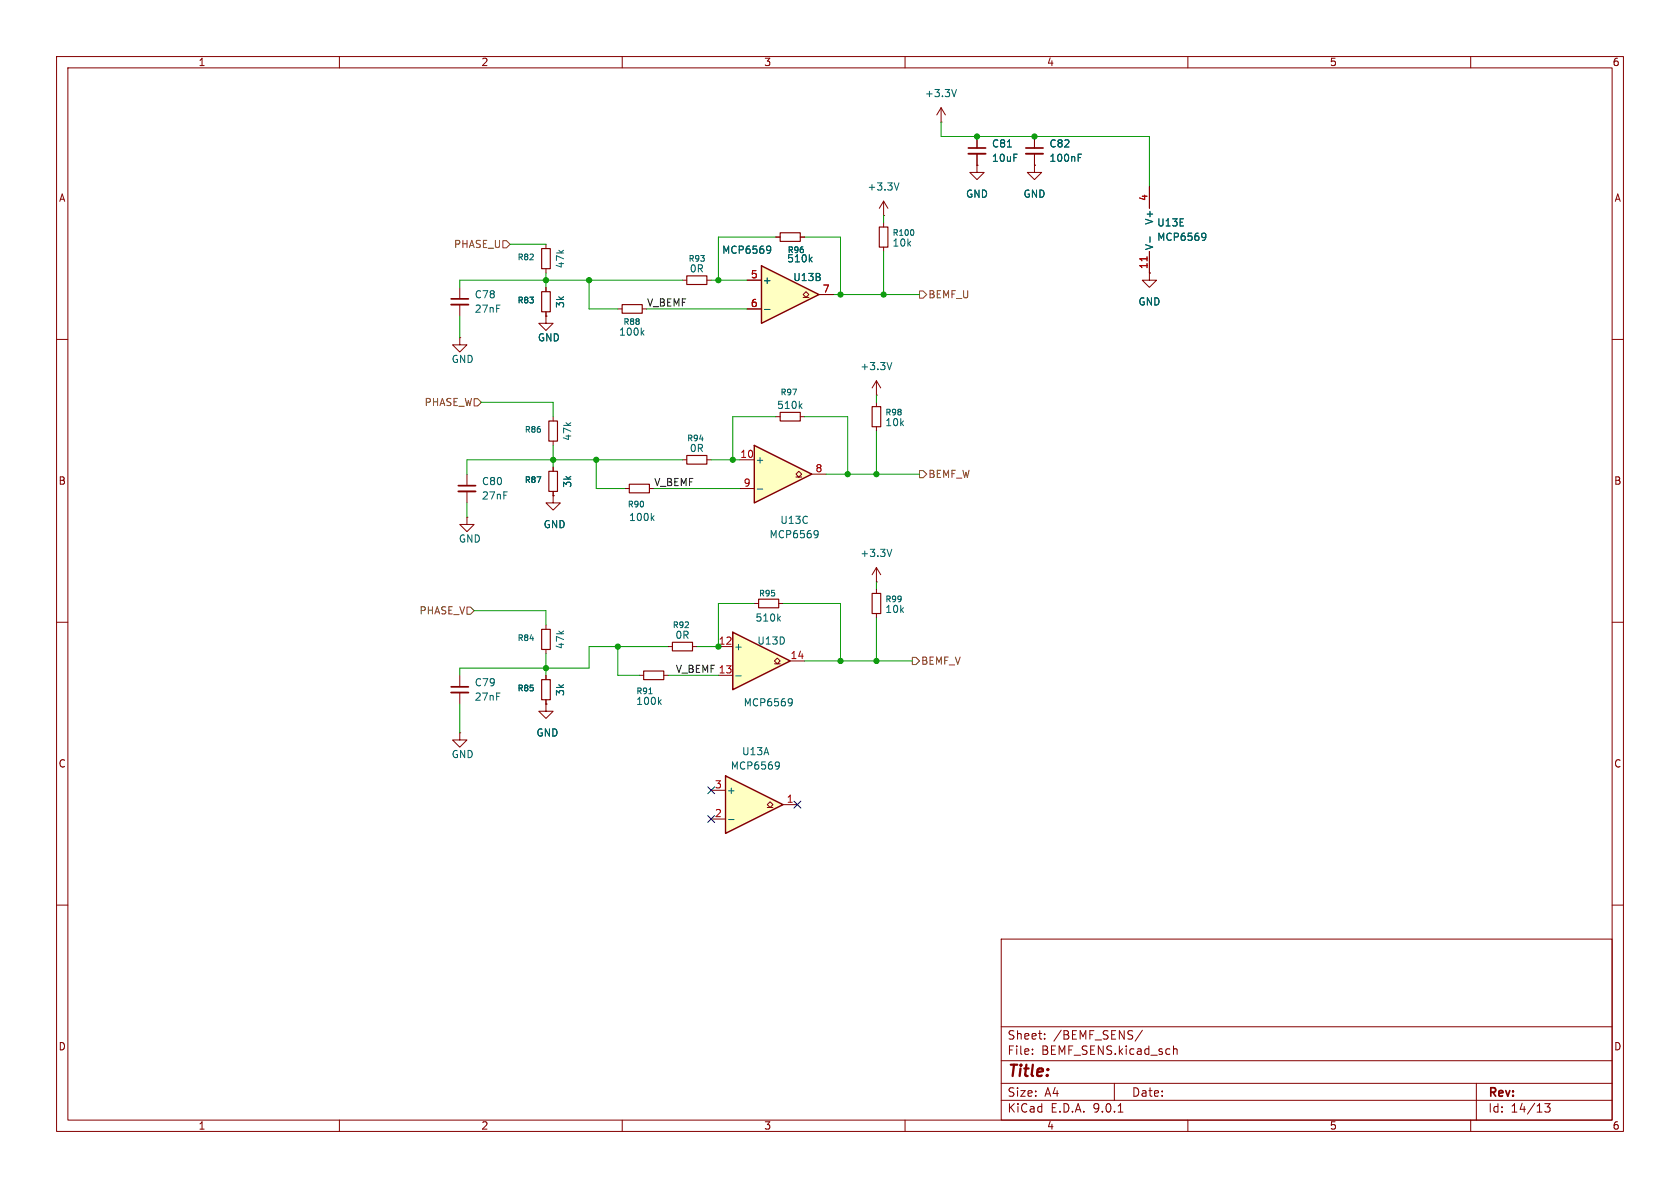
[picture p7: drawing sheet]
<svg xmlns="http://www.w3.org/2000/svg" width="297mm" height="210mm" viewBox="0 0 297 210" stroke-linecap="round" stroke-linejoin="round" font-family="sans-serif">
<g fill="none" stroke="#840000" stroke-width=".18">
<path d="M10 10h277v190h-277zM12 12h273v186h-273zM60 10v2M110 10v2M160 10v2M210 10v2M260 10v2M172.7 29.2v1.3h1.3l-1.3 1.3-1.3-1.3h1.3M172.7 29.2h.1M10 60h2M137.2 73.7h.7M141.5 73.7h.7"/>
<path d="M285 60h2M10 110h2M154.9 104.1v.8M154.9 108.5v.7M285 110h2M10 160h2M177 166h108v32h-108zM285 160h2M60 198v2M110 198v2M160 198v2M177 194.5h108"/>
<path d="M177 191.5h108M177 187.5h108M177 181.5h108M182.5 186.3v.1M182.5 185.5v.1M184.7 183.6v.1M184.7 182.8v.1M197 191.5v3M197.7 196.6h.8M202 182.1l-1.3 2M207.5 184.9v1.5M207.5 185.5l.2-.1 .3 .1 .1 .9"/>
<path d="M210 198v2M260 198v2M261 191.5v6.5M273.1 195.1h.9l-.5 .6 .5 .1v.7l-.3 .1h-.4l-.2-.1"/>
</g>
<path d="M137.9 72.9h3.6v1.5h-3.6zM154.2 104.9h1.5v3.6h-1.5z" fill="none" stroke="#840000" stroke-width=".2"/>
<path d="M141.4 71.7l.4 .5M141.8 71.4l-.5 .4" fill="none" stroke="#006464" stroke-width=".18"/>
<path d="M134.6 47l10.2 5.1-10.2 5.1z" fill="#ffffc2"/>
<path d="M134.6 47l10.2 5.1-10.2 5.1z" fill="none" stroke="#840000" stroke-width=".25"/>
<g fill="none" stroke="#840000" stroke-width=".18">
<path d="M172.7 24.1v2.1M172.7 27.2v2M81.3 59.7v1.3h1.2l-1.2 1.2-1.3-1.2h1.3M81.3 59.7h.1M81.3 50.8v2M81.3 53.8v2.1M132.1 49.5h2.5M132.1 54.6h2.5M137.2 41.9h.7M141.5 41.9h.7M142 52.6h.5l-.5-.5 .5-.5 .5 .5-.5 .5h.5M144.8 52.1h2.5"/>
<path d="M154.9 69.9h.1M154.9 67.3l-.7 1.3M154.9 67.3l.8 1.3M154.9 67.3v2.6M118.1 114.3h.8M122.4 114.3h.8"/>
</g>
<path d="M178.1 26h.7M135.1 54.7h1M135.8 43.5l.4 .1a.84 .84 0 0 1-.3 1.2M136.3 44l-.3 .3h-.2M143.2 45.8l.4 .5M143.6 45.5l-.5 .4M157.7 64.1l-.5 1.2" fill="none" stroke="#006464" stroke-width=".18"/>
<path d="M137.9 41.1h3.6v1.6h-3.6zM118.9 113.5h3.5v1.6h-3.5z" fill="none" stroke="#840000" stroke-width=".2"/>
<path d="M171.2 26.2h3M79.8 52.8h3" fill="none" stroke="#840000" stroke-width=".3"/>
<path d="M171.2 27.2h3M79.8 53.8h3" fill="none" stroke="#840000" stroke-width=".33"/>
<path d="M129.5 111.8l10.2 5-10.2 5.1z" fill="#ffffc2"/>
<path d="M129.5 111.8l10.2 5-10.2 5.1z" fill="none" stroke="#840000" stroke-width=".25"/>
<g fill="none" stroke="#840000" stroke-width=".18">
<path d="M154.9 71.1v.8M154.9 75.4v.8M110.5 86.4h.8M114.8 86.4h.8M96.5 110.5v.8M96.5 114.8v.8M127 114.3h2.5M127 119.4h2.5M133.3 106.7h.8M136.9 117.3h.5l-.5-.5 .5-.5 .5 .5-.5 .5h.5M137.7 106.7h.7M139.7 116.8h2.5"/>
<path d="M154.9 102.9h.1M154.9 100.3l-.7 1.3M154.9 100.3l.8 1.3M154.9 100.3v2.6"/>
</g>
<path d="M115.3 91.5l.3 .5M115.6 91.2l-.5 .5M157.7 97.1l-.5 1.3M130.1 119.5h.9M137.6 109.3l.4 .5M138 109l-.5 .4M139.6 123.5l.4 .1a.84 .84 0 0 1-.3 1.2M140.1 124.1l-.3 .2h-.2" fill="none" stroke="#006464" stroke-width=".18"/>
<path d="M154.2 71.9h1.5v3.5h-1.5zM111.3 85.6h3.5v1.5h-3.5zM95.8 111.3h1.5v3.5h-1.5zM134.1 105.9h3.6v1.5h-3.6z" fill="none" stroke="#840000" stroke-width=".2"/>
<path d="M128.3 137.2l10.1 5-10.1 5.1z" fill="#ffffc2"/>
<path d="M128.3 137.2l10.1 5-10.1 5.1z" fill="none" stroke="#840000" stroke-width=".25"/>
<path d="M82.5 91.4v1.3h1.3l-1.3 1.3-1.2-1.3h1.2M82.5 91.4h.1M82.5 83.8v2.1M82.5 86.9v2M97.8 87.6v1.3h1.3l-1.3 1.3-1.3-1.3h1.3M97.8 87.6h.1M97.8 82.6v.7M97.8 86.9v.7M125.7 139.7h2.6M125.7 144.8h2.6M135.6 142.7h.5l-.5-.5 .5-.5 .6 .5-.6 .5h.6M138.4 142.2h2.6" fill="none" stroke="#840000" stroke-width=".18"/>
<path d="M137.3 134.7l.4 .1a.84 .84 0 0 1-.3 1.2M137.8 135.2l-.3 .3h-.2M128.8 144.9h1" fill="none" stroke="#006464" stroke-width=".18"/>
<path d="M81 85.9h3.1" fill="none" stroke="#840000" stroke-width=".3"/>
<path d="M81 86.9h3.1" fill="none" stroke="#840000" stroke-width=".33"/>
<path d="M97 83.3h1.6v3.6h-1.6z" fill="none" stroke="#840000" stroke-width=".2"/>
<path d="M133.3 78.7l10.2 5.1-10.2 5.1z" fill="#ffffc2"/>
<path d="M133.3 78.7l10.2 5.1-10.2 5.1z" fill="none" stroke="#840000" stroke-width=".25"/>
<g fill="none" stroke="#840000" stroke-width=".18">
<path d="M166.4 19.1l-.8 1.2M166.4 19.1l.7 1.2M166.4 19.1v2.5M156.2 38.1h.1M156.2 35.6l-.8 1.2M156.2 35.6l.8 1.2M156.2 35.6v2.5M156.2 39.4v.7M166.4 21.6h.1M172.7 29.2h.1M172.7 24.1v2.1M172.7 27.2v2"/>
<path d="M182.9 29.2v1.3h1.2l-1.2 1.3-1.3-1.3h1.3M182.9 29.2h.1M182.9 24.1v2.1M182.9 27.2v2M203.2 33v3.8M96.5 55.9v1.3h1.3l-1.3 1.2-1.3-1.2h1.3M96.5 55.9h.1M96.5 43.2v.7M96.5 47.5v.8M96.5 50.8v.8M96.5 55.1v.8M109.2 54.6h.8"/>
<path d="M113.5 54.6h.8M120.6 49.5h.8M125 49.5h.7M132.1 49.5h2.5M132.1 54.6h2.5M137.2 41.9h.7M141.5 41.9h.7M144.8 52.1h2.5M156.2 43.7v.8M203.2 48.3v1.2h1.3l-1.3 1.3-1.3-1.3h1.3M203.2 48.3h.1M203.2 44.5v3.8"/>
<path d="M97.8 73.7v.7M97.8 78v.7M97.8 87.6h.1M97.8 82.6v.7M97.8 86.9v.7M120.6 81.3h.8M125 81.3h.7M130.8 81.3h2.5M130.8 86.4h2.5M140.7 84.3h.5l-.5-.5 .5-.5 .5 .5-.5 .5h.5M143.5 83.8h2.5M81.3 119.4v2"/>
<path d="M96.5 119.4v.7M113 119.4h.8M117.3 119.4h.8M81.3 129.5v1.3h1.2l-1.2 1.3-1.3-1.3h1.3M81.3 129.5h.1M81.3 122.4v2.1M96.5 124.5v1.2h1.3l-1.3 1.3-1.3-1.3h1.3M96.5 124.5h.1M96.5 123.7v.8"/>
</g>
<g fill="none" stroke="#006464" stroke-width=".18">
<path d="M169.1 15.8l-.4 1.3M158.9 32.3l-.4 1.3M178.1 26h.7M190.6 27.9h.4M190.6 27.3h.6M113.5 58.8l.3 .5M113.8 58.4l-.4 .5M135.1 54.7h1M135.8 43.5l.4 .1a.84 .84 0 0 1-.3 1.2M136.3 44l-.3 .3h-.2M143.2 45.8l.4 .5M143.6 45.5l-.5 .4"/>
<path d="M161.5 40.8v.6M203.3 41.9v.9M212.7 41.2l.4 .1a.84 .84 0 0 1-.3 1.2M213.2 41.8l-.3 .2h-.2M133.9 86.5h.9M144.2 93.8l.4 .1a.84 .84 0 0 1-.3 1.2M144.6 94.3l-.2 .3h-.2M114.7 122.6h.6M116.5 124l.4 .5M116.9 123.7l-.5 .5"/>
</g>
<path d="M95.8 43.9h1.5v3.6h-1.5zM95.8 51.6h1.5v3.5h-1.5zM110 53.8h3.5v1.6h-3.5zM121.4 48.8h3.6v1.5h-3.6zM155.4 40.1h1.6v3.6h-1.6zM97 74.4h1.6v3.6h-1.6zM121.4 80.5h3.6v1.5h-3.6zM113.8 118.6h3.5v1.5h-3.5zM95.8 120.1h1.5v3.6h-1.5z" fill="none" stroke="#840000" stroke-width=".2"/>
<path d="M181.4 26.2h3M79.8 121.4h3" fill="none" stroke="#840000" stroke-width=".3"/>
<path d="M181.4 27.2h3M79.8 122.4h3" fill="none" stroke="#840000" stroke-width=".33"/>
<path d="M202.8 45.4v.7" fill="none" stroke="#a90000" stroke-width=".18"/>
<path d="M88.9 42.5h.6l.7 .7-.7 .6h-.6zM162.6 51.4h.6l.6 .7-.6 .6h-.6zM83.8 70.5h.7l.6 .6-.6 .7h-.7zM162.6 83.2h.6l.6 .6-.6 .7h-.6zM82.5 107.3h.7l.6 .7-.6 .6h-.7zM161.3 116.2h.6l.7 .6-.7 .7h-.6z" fill="none" stroke="#725600" stroke-width=".18"/>
<g fill="none" stroke="#009600" stroke-width=".18">
<path d="M156.2 38.1v1.3M166.4 21.6v2.5h36.8v8.9M81.3 55.9v3.8M90.2 43.2h6.3M96.5 48.3v2.5M104.1 49.5v5.1h5.1M114.3 54.6h17.8M120.6 49.5h-39.3v1.3M125.7 49.5h6.4M137.2 41.9h-10.2v7.6M142.2 41.9h6.4v10.2M147.3 52.1h15.3"/>
<path d="M156.2 44.5v7.6M85.1 71.1h12.7v2.6M97.8 78.7v3.9M137.2 73.7h-7.7v7.6M142.2 73.7h7.7v10.1M154.9 69.9v1.2M154.9 76.2v7.6M82.5 88.9v2.5M105.4 81.3v5.1h5.1M115.6 86.4h15.2M120.6 81.3h-38.1v2.5M125.7 81.3h5.1"/>
<path d="M146 83.8h16.6M83.8 108h12.7v2.5M96.5 115.6v3.8M109.2 114.3v5.1h3.8M118.1 114.3h-14v3.8h-22.8v1.3M118.1 119.4h8.9M133.3 106.7h-6.3v7.6h-3.8M138.4 106.7h10.2v10.1M142.2 116.8h19.1M154.9 102.9v1.2M154.9 109.2v7.6M81.3 124.5v5"/>
</g>
<path d="M125.1 139.1l1.2 1.2M126.3 139.1l-1.2 1.2M125.1 144.2l1.2 1.2M126.3 144.2l-1.2 1.2M140.4 141.6l1.2 1.2M141.6 141.6l-1.2 1.2" fill="none" stroke="#000084" stroke-width=".18"/>
<g fill="#009600" stroke="#009600" stroke-width=".18">
<circle cx="104.1" cy="49.5" r=".46"/>
<circle cx="96.5" cy="49.5" r=".46"/>
<circle cx="127" cy="49.5" r=".46"/>
<circle cx="127" cy="114.3" r=".46"/>
<circle cx="154.9" cy="116.8" r=".46"/>
<circle cx="148.6" cy="116.8" r=".46"/>
<circle cx="129.5" cy="81.3" r=".46"/>
<circle cx="149.9" cy="83.8" r=".46"/>
<circle cx="154.9" cy="83.8" r=".46"/>
<circle cx="105.4" cy="81.3" r=".46"/>
<circle cx="96.5" cy="118.1" r=".46"/>
<circle cx="109.2" cy="114.3" r=".46"/>
<circle cx="97.8" cy="81.3" r=".46"/>
<circle cx="156.2" cy="52.1" r=".46"/>
<circle cx="172.7" cy="24.1" r=".46"/>
<circle cx="148.6" cy="52.1" r=".46"/>
<circle cx="182.9" cy="24.1" r=".46"/>
</g>
<text font-size="2.8" fill="#840000" x="178" y="190.9">Title:</text>
<g font-size="2.1" fill="#840000">
<text x="178" y="184">Sheet:</text>
<text x="186.2" y="184">/BEMF_SENS/</text>
<text x="178" y="186.7">File:</text>
<text x="184.1" y="186.7">BEMF_SENS.kicad_sch</text>
<text x="178" y="196.9">KiCad</text>
<text x="178" y="194.1">Size:</text>
<text x="184.7" y="194.1">A4</text>
<text x="185.7" y="196.9">E.D.A.</text>
<text x="193.3" y="196.9">9.0.1</text>
<text x="200" y="194.1">Date:</text>
<text x="263" y="194.3">Rev:</text>
<text x="263" y="196.9">Id:</text>
<text x="267.1" y="196.9">14/13</text>
</g>
<g font-size="1.8" fill="#840000">
<text x="35" y="11.9">1</text>
<text x="85" y="11.9">2</text>
<text x="135" y="11.9">3</text>
<text x="185" y="11.9">4</text>
<text x="235" y="11.9">5</text>
<text x="285" y="11.9">6</text>
<text x="10.3" y="35.9">A</text>
<text x="285.3" y="35.9">A</text>
<text x="10.3" y="85.9">B</text>
<text x="285.3" y="85.9">B</text>
<text x="10.3" y="135.9">C</text>
<text x="285.3" y="135.9">C</text>
<text x="10.3" y="185.9">D</text>
<text x="285.3" y="185.9">D</text>
<text x="35" y="199.9">1</text>
<text x="85" y="199.9">2</text>
<text x="135" y="199.9">3</text>
<text x="185" y="199.9">4</text>
<text x="235" y="199.9">5</text>
<text x="285" y="199.9">6</text>
</g>
<g font-size="1.8" fill="#006464">
<text x="163.4" y="17.4">+3.3V</text>
<text x="175.3" y="26.3">C81</text>
<text x="175.3" y="28.8">10uF</text>
<text x="185.4" y="28.8">100nF</text>
<text x="185.4" y="26.3">C82</text>
<text x="153.3" y="33.9">+3.3V</text>
<text x="170.7" y="35.2">GND</text>
<text x="180.8" y="35.2">GND</text>
<text x="204.1" y="39.8" transform="rotate(-90 204.1 39.8)">V+</text>
<text x="204.5" y="40.2">U13E</text>
<text x="99.9" y="47.5" transform="rotate(-90 99.9 47.5)">47k</text>
<text x="127.6" y="45.1">MCP6569</text>
<text x="139" y="46.6">510k</text>
<text x="157.7" y="43.8">10k</text>
<text x="204.1" y="44.3" transform="rotate(-90 204.1 44.3)">V-</text>
<text x="204.5" y="42.8">MCP6569</text>
<text x="83.8" y="52.9">C78</text>
<text x="121.8" y="48.4">0R</text>
<text x="134.7" y="50.4">+</text>
<text x="140.1" y="49.9">U13B</text>
<text x="83.8" y="55.5">27nF</text>
<text x="99.9" y="54.6" transform="rotate(-90 99.9 54.6)">3k</text>
<text x="109.3" y="59.5">100k</text>
<text x="201.2" y="54.2">GND</text>
<text x="79.8" y="64.4">GND</text>
<text x="95" y="60.6">GND</text>
<text x="152" y="65.6">+3.3V</text>
<text x="137.3" y="72.5">510k</text>
<text x="156.4" y="75.5">10k</text>
<text x="101.2" y="78" transform="rotate(-90 101.2 78)">47k</text>
<text x="121.8" y="80.1">0R</text>
<text x="133.5" y="82.1">+</text>
<text x="85.1" y="86">C80</text>
<text x="85.1" y="88.5">27nF</text>
<text x="101.2" y="86.3" transform="rotate(-90 101.2 86.3)">3k</text>
<text x="96" y="93.6">GND</text>
<text x="111.1" y="92.3">100k</text>
<text x="135.9" y="95.4">MCP6569</text>
<text x="137.9" y="92.8">U13C</text>
<text x="81" y="96.1">GND</text>
<text x="152" y="98.7">+3.3V</text>
<text x="119.3" y="113.1">0R</text>
<text x="133.5" y="110.1">510k</text>
<text x="156.4" y="108.6">10k</text>
<text x="99.9" y="114.9" transform="rotate(-90 99.9 114.9)">47k</text>
<text x="129.7" y="115.2">+</text>
<text x="133.8" y="114.1">U13D</text>
<text x="83.8" y="121.5">C79</text>
<text x="83.8" y="124.1">27nF</text>
<text x="99.9" y="123.1" transform="rotate(-90 99.9 123.1)">3k</text>
<text x="112.4" y="124.8">100k</text>
<text x="131.4" y="125.1">MCP6569</text>
<text x="94.7" y="130.4">GND</text>
<text x="79.8" y="134.2">GND</text>
<text x="129.1" y="136.2">MCP6569</text>
<text x="131.1" y="133.7">U13A</text>
<text x="128.4" y="140.6">+</text>
</g>
<g font-size="1.8" fill="#a90000">
<text x="202.9" y="35.6" transform="rotate(-90 202.9 35.6)">4</text>
<text x="202.9" y="47.7" transform="rotate(-90 202.9 47.7)">11</text>
<text x="132.6" y="49.3">5</text>
<text x="145.3" y="51.8">7</text>
<text x="132.6" y="54.4">6</text>
<text x="130.8" y="81">10</text>
<text x="144.1" y="83.6">8</text>
<text x="131.4" y="86.1">9</text>
<text x="127" y="114">12</text>
<text x="139.7" y="116.6">14</text>
<text x="126.3" y="139.4">3</text>
<text x="139" y="142">1</text>
<text x="126.3" y="144.5">2</text>
</g>
<g font-size="1.8" fill="#725600">
<text x="80.2" y="44">PHASE_U</text>
<text x="164" y="52.9">BEMF_U</text>
<text x="75" y="72">PHASE_W</text>
<text x="164" y="84.7">BEMF_W</text>
<text x="74.1" y="108.8">PHASE_V</text>
<text x="162.8" y="117.7">BEMF_V</text>
</g>
<g font-size="1.8" fill="#0f0f0f">
<text x="114.3" y="54.3">V_BEMF</text>
<text x="115.6" y="86">V_BEMF</text>
<text x="119.4" y="119">V_BEMF 13</text>
</g>
<g font-size="1.4" fill="#006464">
<text x="157.7" y="41.9">R100</text>
<text x="91.4" y="46.2">R82</text>
<text x="121.6" y="46.5">R93</text>
<text x="139.2" y="44.9">R96</text>
<text x="91.4" y="53.8">R83</text>
<text x="110.1" y="57.6">R88</text>
<text x="137.9" y="70.1">R97</text>
<text x="92.7" y="76.7">R86</text>
<text x="156.4" y="73.6">R98</text>
<text x="121.4" y="78.2">R94</text>
<text x="92.7" y="85.6">R87</text>
<text x="110.9" y="89.9">R90</text>
<text x="134.1" y="105.6">R95</text>
<text x="156.4" y="106.7">R99</text>
<text x="91.4" y="113.5">R84</text>
<text x="118.8" y="111.2">R92</text>
<text x="91.4" y="122.4">R85</text>
<text x="112.4" y="122.9">R91</text>
</g>
</svg>
